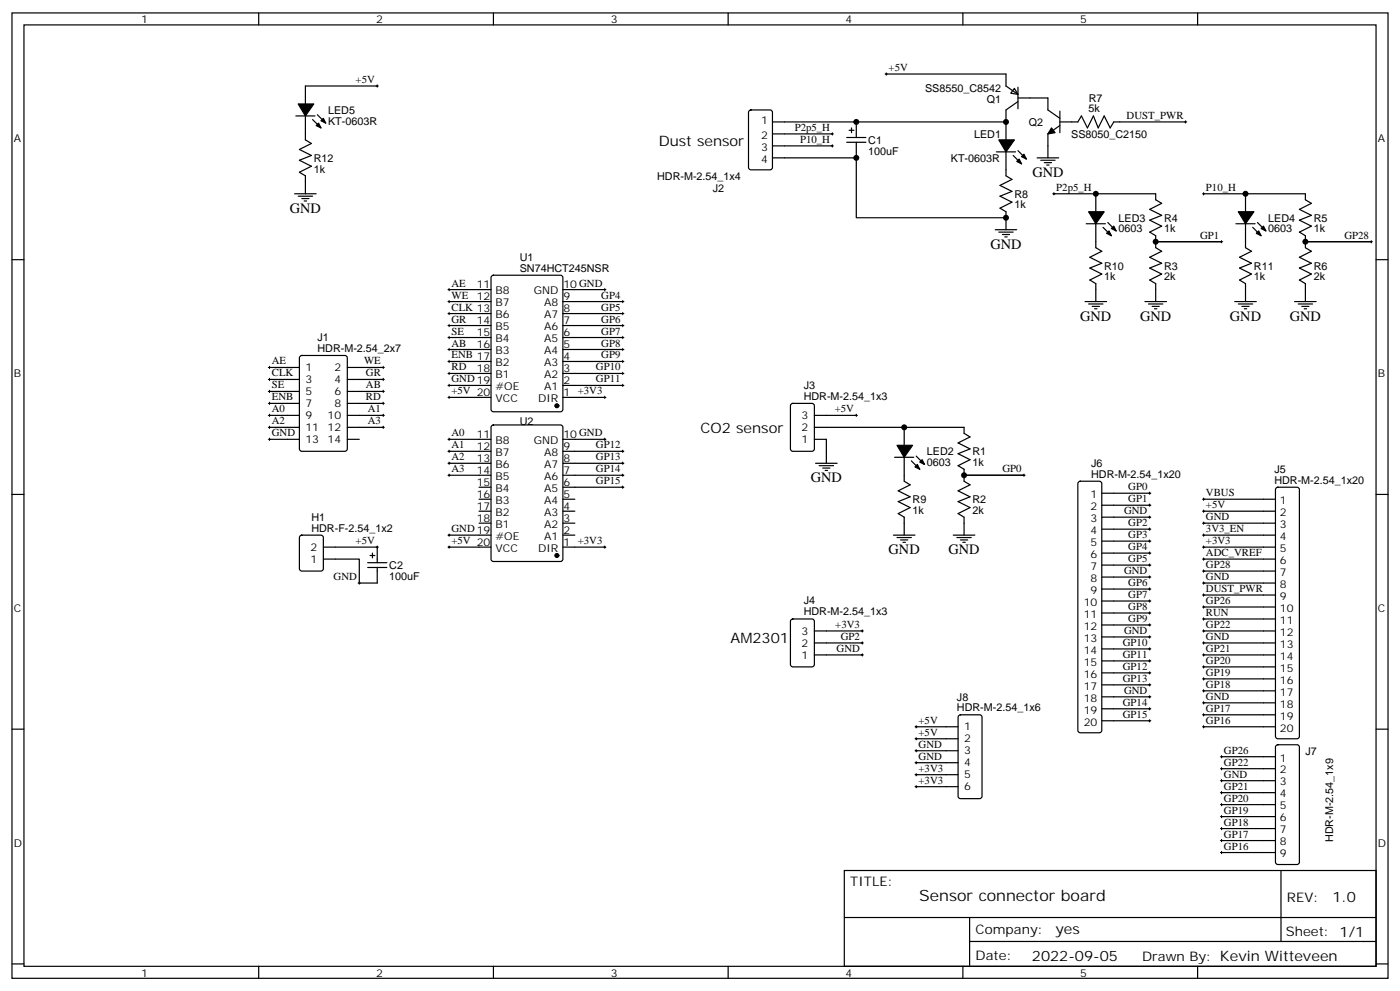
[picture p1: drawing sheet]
<svg xmlns="http://www.w3.org/2000/svg" width="412mm" height="292mm" viewBox="0 0 412 292" stroke-linecap="round" stroke-linejoin="round" font-family="sans-serif">
<g fill="none" stroke="#000" stroke-width=".35">
<path d="M3.5 3.8h405.4v284.3h-405.4zM7.1 7.3h398.2v277.3h-398.2zM76.2 3.8v3.5M145.3 3.8v3.5M214.5 3.8v3.5M283.6 3.8v3.5M352.8 3.8v3.5M87.1 34.1h5.7M90 34.1v7.1l1.7 1.1-3.5 1.7 3.5 1.8-3.5 1.4 3.5 1.8-3.5 1.7 1.8 1.1v5.3M92.1 35.2l2.4 2.5M93.5 33.8l2.5 2.5M111.1 25.3h-21.1v5.3"/>
<path d="M220.7 32.6l.5-.2h5.6l.7 .4v16.5l-.4 .7h-5.9l-.7-.4v-16.5zM227.5 35.9h68.8M227.5 39.4h17.7M250.1 38.4h1.4M250.8 37.7v1.4M252.2 35.9v4.6M261.1 21.8h35.2v3.5l3.6 2.5M298.8 26l1.1 1.8-2.2-.4zM299.9 25.7v6.3M299.9 29.9l-3.6 2.5v8.8M299.9 28.9h8.8v3.5l3.5 2.5M312.2 35.9h5.3l1.1-1.8 1.7 3.6 1.8-3.6 1.4 3.6 1.8-3.6 1.7 3.6 1.1-1.8h21.1"/>
<path d="M312.2 37l-3.5 2.4v7.1M312.2 32.7v6.4M86.8 57.1h6.3M87.8 57.8h4.3M88.9 58.5h2.1M89.6 59.2h.7M227.5 46.5h24.7v17.6h44.1M227.5 43h17.7M249.4 40.5h5.7M249.4 41.9h5.7M252.2 41.9v4.6M293.5 44.7h5.7"/>
<path d="M296.3 44.7v7.1l1.8 1-3.5 1.8 3.5 1.8-3.5 1.4 3.5 1.7-3.5 1.8 1.7 1.1v5.3M298.4 45.8l2.5 2.5M299.9 44.4l2.4 2.4M305.5 46.5h6.4M306.6 47.2h4.2M307.6 47.9h2.1M308.3 48.6h.7M310.4 57.1h30v1.7l1.8 1.1-3.5 1.8 3.5 1.7-3.5 1.4 3.5 1.8-3.5 1.8 1.7 1v3.6l1.8 1-3.5 1.8 3.5 1.7-3.5 1.5 3.5 1.7-3.5 1.8 1.7 1v5.3M322.8 57.1v5.3M354.5 57.1h30v1.7l1.8 1.1-3.5 1.8 3.5 1.7-3.5 1.4 3.5 1.8-3.5 1.8 1.7 1v3.6l1.8 1-3.5 1.8 3.5 1.7-3.5 1.5 3.5 1.7-3.5 1.8 1.7 1v5.3M366.9 57.1v5.3M3.5 76.5h3.6"/>
<path d="M293.2 67.7h6.3M294.2 68.4h4.2M295.3 69.1h2.1M296 69.8h.7M320 65.9h5.6M322.8 65.9v7.1l1.8 1-3.6 1.8 3.6 1.7-3.6 1.5 3.6 1.7-3.6 1.8 1.8 1v5.3M324.9 67l2.5 2.4M326.3 65.5l2.5 2.5M340.4 71.2h19.4M364.1 65.9h5.6M366.9 65.9v7.1l1.8 1-3.6 1.8 3.6 1.7-3.6 1.5 3.6 1.7-3.6 1.8 1.8 1v5.3M369 67l2.5 2.4"/>
<path d="M370.4 65.5l2.5 2.5M384.5 71.2h19.4M405.3 76.5h3.6M132.3 99.4h12.3M132.3 95.9h12.3M132.3 92.4h12.3M132.3 88.8h12.3M132.3 85.3h12.3M144.9 81.3l.4-.2h19.8l.7 .4v39.1l-.5 .6-20 .1-.6-.5-.1-39zM165.8 99.4h17.6M165.8 95.9h17.6M165.8 92.4h17.6"/>
<path d="M165.8 88.8h17.6M165.8 85.3h12.4M319.6 88.8h6.4M320.7 89.5h4.2M321.7 90.2h2.1M322.4 90.9h.7M337.3 88.8h6.3M338.3 89.5h4.2M339.4 90.2h2.1M340.1 90.9h.7M363.7 88.8h6.4M364.8 89.5h4.2"/>
<path d="M365.8 90.2h2.1M366.5 90.9h.7M381.4 88.8h6.3M382.4 89.5h4.2M383.5 90.2h2.1M384.2 90.9h.7M79.4 108.2h8.8M79.4 111.8h8.8M79.4 115.3h8.8M79.4 118.8h8.8M88.4 104.9l.5-.2h12.7l.7 .4v27.1l-.5 .7h-12.9l-.7-.4v-27.1zM102.3 108.2h10.6"/>
<path d="M102.3 111.8h10.6M102.3 115.3h10.6M102.3 118.8h10.6M132.3 117.1h12.3M132.3 113.5h12.3M132.3 110h12.3M132.3 106.5h12.3M132.3 102.9h12.3M165.8 117.1h12.4M165.8 113.5h17.6M165.8 110h17.6M165.8 106.5h17.6"/>
<path d="M165.8 102.9h17.6M233.1 119l.4-.2h5.7l.6 .4 .1 13-.5 .7h-5.9l-.6-.4-.1-13zM79.4 122.3h8.8M79.4 125.9h8.8M79.4 129.4h8.8M102.3 122.3h10.6M102.3 125.9h10.6M102.3 129.4h3.5M132.3 129.4h12.3M132.3 140h12.3M132.3 136.5h12.3M132.3 132.9h12.3"/>
<path d="M144.9 125.4l.4-.2h19.8l.7 .4v39.1l-.5 .6-20 .1-.6-.5-.1-39zM165.8 129.4h12.4M165.8 140h17.6M165.8 136.5h17.6M165.8 132.9h17.6M239.9 122.3h12.3M239.9 125.9h44.1v1.7l1.8 1.1-3.6 1.8 3.6 1.7-3.6 1.4 3.6 1.8-3.6 1.8 1.8 1v3.5l1.8 1.1-3.6 1.8 3.6 1.7-3.6 1.4 3.6 1.8-3.6 1.8 1.8 1v5.3M239.9 129.4h3.5v7.1M240.2 136.5h6.4M241.3 137.2h4.2M242.4 137.9h2.1M243.1 138.6h.7"/>
<path d="M263.5 134.7h5.7M266.3 125.9v5.3M266.3 134.7v7l1.8 1.1-3.5 1.8 3.5 1.7-3.5 1.4 3.5 1.8-3.5 1.8 1.7 1v5.3M268.5 135.7l2.4 2.5M269.9 134.3l2.4 2.5M284 140h17.6M3.5 145.6h3.6M88.4 157.8l.5-.2h5.6l.7 .5v9.4l-.4 .6-5.9 .1-.7-.5v-9.4zM132.3 157.6h12.3M141.1 154.1h3.5M141.1 150.6h3.5M141.1 147h3.5"/>
<path d="M141.1 143.5h3.5M165.8 157.6h3.5M165.8 154.1h3.5M165.8 150.6h3.5M165.8 147h3.5M165.8 143.5h17.6M263.2 157.6h6.3M264.2 158.3h4.3M265.3 159h2.1M266 159.7h.7M280.8 157.6h6.4M281.9 158.3h4.2"/>
<path d="M282.9 159h2.1M283.6 159.7h.7M317.7 142l.5-.3h5.6l.5 .3 .3 .5v72.6l-.3 .5-.5 .2h-5.6l-.5-.2-.2-.5v-72.6zM324.6 145.3h14.1M324.6 148.8h14.1M324.6 152.3h14.1M324.6 155.9h14.1M324.6 159.4h14.1M354.5 157.6h21.2M354.5 154.1h21.2M354.5 150.6h21.2M354.5 147h21.2"/>
<path d="M375.9 143.7l.5-.2h5.7l.5 .2 .2 .5v72.7l-.3 .5-.4 .2h-5.7l-.5-.2-.2-.5v-72.7zM405.3 145.6h3.6M95.2 164.7h10.6v7h5.3v-4.6M95.2 161.1h15.9v4.6M108.3 165.7h5.6M108.3 167.1h5.6M109 163.6h1.4M109.7 162.9v1.4M132.3 161.1h12.3M165.8 161.1h12.4M324.6 162.9h14.1M324.6 166.4h14.1"/>
<path d="M324.6 170h14.1M324.6 173.5h14.1M324.6 177h14.1M354.5 161.1h21.2M354.5 164.7h21.2M354.5 168.2h21.2M354.5 171.7h21.2M354.5 175.3h21.2M354.5 178.8h21.2M233.1 182.5l.4-.2h5.7l.6 .4 .1 13-.5 .7h-5.9l-.6-.4-.1-13zM239.9 185.8h14.1M239.9 192.9h14.1"/>
<path d="M239.9 189.4h14.1M324.6 180.6h14.1M324.6 184.1h14.1M324.6 187.6h14.1M324.6 191.1h14.1M324.6 194.7h14.1M324.6 198.2h14.1M354.5 185.8h21.2M354.5 192.9h21.2M354.5 189.4h21.2M354.5 182.3h21.2M354.5 196.4h21.2"/>
<path d="M354.5 200h21.2M3.5 214.8h3.6M269.9 214.1h12.3M269.9 217.6h12.3M282.5 210.7l.4-.2h5.7l.6 .5 .1 23.5-.5 .7h-5.9l-.6-.4-.1-23.6zM324.6 201.7h14.1M324.6 205.2h14.1M324.6 208.8h14.1M324.6 212.3h14.1M354.5 203.5h21.2M354.5 207h21.2M354.5 210.5h21.2"/>
<path d="M354.5 214.1h21.2M375.9 219.6l.5-.2h5.7l.5 .2 .2 .5v33.8l-.3 .5-.4 .2h-5.7l-.5-.2-.2-.5v-33.8zM405.3 214.8h3.6M269.9 221.1h12.3M269.9 224.6h12.3M269.9 228.2h12.3M269.9 231.7h12.3M359.8 222.9h15.9M359.8 226.4h15.9M359.8 229.9h15.9M359.8 233.5h15.9M359.8 237h15.9"/>
<path d="M248.7 256.4h156.6v28.2h-156.6zM359.8 240.5h15.9M359.8 244.1h15.9M359.8 247.6h15.9M359.8 251.1h15.9M377.3 256.4v20.9M248.7 270.2h156.5M285.6 277.3h119.6M285.6 270.2v14.2M3.5 283.9h3.6M76.2 284.6v3.5M145.3 284.6v3.5"/>
<path d="M214.5 284.6v3.5M283.6 284.6v3.5M352.8 284.6v3.5M405.3 283.9h3.6"/>
</g>
<g fill="#000" stroke="#000" stroke-width=".35">
<path d="M87.8 30.6h4.6l-2.4 3.5zM93.1 37l.7-.7 .7 1.4zM94.5 35.6l.7-.7 .8 1.4zM309.7 37.7l1.1 1.4-2.1 .3zM294.2 41.2h4.6l-2.5 3.5zM300.2 46.8l.7 1.5-1.4-.7zM300.9 46.1l.7-.7 .7 1.4zM320.7 62.4h4.6l-2.5 3.5zM326 68.7l.7-.7 .7 1.4zM327.4 67.3l.7-.7 .7 1.4zM364.8 62.4h4.6l-2.5 3.5zM370.1 68.7l.7-.7 .7 1.4z"/>
<path d="M371.5 67.3l.7-.7 .7 1.4zM264.2 131.2h4.6l-2.5 3.5zM269.5 137.5l.7-.7 .7 1.4zM270.9 136.1l.7-.7 .7 1.4z"/>
<circle cx="164" cy="119.5" r=".53"/>
<circle cx="164" cy="163.6" r=".53"/>
</g>
<g fill="none" stroke="#000" stroke-width=".29">
<path d="M110.8 25.3h.7M111.1 25v.7M244.8 39.4h.7M245.2 39.1v.7M260.7 21.8h.7M261.1 21.4v.8M348.9 35.9h.7M349.2 35.6v.7M244.8 43h.7M245.2 42.6v.7M310.1 57.1h.7M310.4 56.7v.7"/>
<path d="M354.2 57.1h.7M354.5 56.7v.7M359.5 71.2h.7M359.8 70.8v.7M403.6 71.2h.7M403.9 70.8v.7M131.9 85.3h.7M131.9 88.8h.7M131.9 92.4h.7M131.9 95.9h.7M131.9 99.4h.7M132.3 84.9v.8"/>
<path d="M132.3 88.5v.7M132.3 92v.7M132.3 95.5v.7M132.3 99.1v.7M177.8 85.3h.7M178.2 84.9v.8M183.1 88.8h.7M183.1 92.4h.7M183.1 95.9h.7M183.1 99.4h.7M183.4 88.5v.7M183.4 92v.7"/>
<path d="M183.4 95.5v.7M183.4 99.1v.7M79 108.2h.7M79 111.8h.7M79 115.3h.7M79 118.8h.7M79.4 107.9v.7M79.4 111.4v.7M79.4 114.9v.7M79.4 118.5v.7M112.5 108.2h.7M112.5 111.8h.7"/>
<path d="M112.5 115.3h.7M112.5 118.8h.7M112.9 107.9v.7M112.9 111.4v.7M112.9 114.9v.7M112.9 118.5v.7M131.9 102.9h.7M131.9 106.5h.7M131.9 110h.7M131.9 117.1h.7M131.9 113.5h.7M132.3 102.6v.7"/>
<path d="M132.3 106.1v.7M132.3 109.6v.7M132.3 113.2v.7M132.3 116.7v.7M177.8 117.1h.7M178.2 116.7v.7M183.1 102.9h.7M183.1 106.5h.7M183.1 110h.7M183.1 113.5h.7M183.4 102.6v.7M183.4 106.1v.7"/>
<path d="M183.4 109.6v.7M183.4 113.2v.7M79 122.3h.7M79 125.9h.7M79 129.4h.7M79.4 122v.7M79.4 125.5v.7M79.4 129v.8M112.5 122.3h.7M112.5 125.9h.7M112.9 122v.7M112.9 125.5v.7"/>
<path d="M131.9 129.4h.7M131.9 132.9h.7M131.9 136.5h.7M131.9 140h.7M132.3 129v.8M132.3 132.6v.7M132.3 136.1v.7M132.3 139.6v.7M177.8 129.4h.7M178.2 129v.8M183.1 132.9h.7M183.1 136.5h.7"/>
<path d="M183.1 140h.7M183.4 132.6v.7M183.4 136.1v.7M183.4 139.6v.7M251.9 122.3h.7M252.2 122v.7M301.3 140h.7M301.6 139.6v.7M131.9 157.6h.7M132.3 157.3v.7M183.1 143.5h.7M183.4 143.2v.7"/>
<path d="M338.3 145.3h.7M338.3 148.8h.7M338.3 152.3h.7M338.3 155.9h.7M338.3 159.4h.7M338.7 144.9v.7M338.7 148.4v.8M338.7 152v.7M338.7 155.5v.7M338.7 159v.7M354.2 157.6h.7M354.2 147h.7"/>
<path d="M354.2 150.6h.7M354.2 154.1h.7M354.5 146.7v.7M354.5 150.2v.7M354.5 153.7v.7M354.5 157.3v.7M105.5 171.7h.7M105.8 171.4v.7M110.8 161.1h.7M111.1 160.8v.7M131.9 161.1h.7M132.3 160.8v.7"/>
<path d="M177.8 161.1h.7M178.2 160.8v.7M338.3 162.9h.7M338.3 166.4h.7M338.3 170h.7M338.3 173.5h.7M338.3 177h.7M338.7 162.6v.7M338.7 166.1v.7M338.7 169.6v.7M338.7 173.1v.7M338.7 176.7v.7"/>
<path d="M354.2 161.1h.7M354.2 164.7h.7M354.2 168.2h.7M354.2 171.7h.7M354.2 178.8h.7M354.2 175.3h.7M354.5 160.8v.7M354.5 164.3v.7M354.5 167.9v.7M354.5 171.4v.7M354.5 174.9v.7M354.5 178.4v.7"/>
<path d="M253.6 189.4h.8M253.6 185.8h.8M253.6 192.9h.8M254 185.5v.7M254 189v.7M254 192.5v.8M338.3 180.6h.7M338.3 184.1h.7M338.3 187.6h.7M338.3 194.7h.7M338.3 191.1h.7M338.3 198.2h.7"/>
<path d="M338.7 180.2v.7M338.7 183.7v.7M338.7 187.3v.7M338.7 190.8v.7M338.7 194.3v.7M338.7 197.8v.7M354.2 189.4h.7M354.2 185.8h.7M354.2 192.9h.7M354.2 182.3h.7M354.2 196.4h.7M354.2 200h.7"/>
<path d="M354.5 182v.7M354.5 185.5v.7M354.5 189v.7M354.5 192.5v.8M354.5 196.1v.7M354.5 199.6v.7M269.5 214.1h.7M269.5 217.6h.7M269.9 213.7v.7M269.9 217.2v.7M338.3 201.7h.7M338.3 208.8h.7"/>
<path d="M338.3 205.2h.7M338.3 212.3h.7M338.7 201.4v.7M338.7 204.9v.7M338.7 208.4v.7M338.7 211.9v.8M354.2 203.5h.7M354.2 207h.7M354.2 210.5h.7M354.2 214.1h.7M354.5 203.1v.7M354.5 206.7v.7"/>
<path d="M354.5 210.2v.7M354.5 213.7v.7M269.5 221.1h.7M269.5 224.6h.7M269.5 228.2h.7M269.5 231.7h.7M269.9 220.8v.7M269.9 224.3v.7M269.9 227.8v.7M269.9 231.4v.7M359.5 222.9h.7M359.5 226.4h.7"/>
<path d="M359.5 229.9h.7M359.5 233.5h.7M359.5 237h.7M359.8 222.5v.7M359.8 226.1v.7M359.8 229.6v.7M359.8 233.1v.7M359.8 236.6v.7M359.5 240.5h.7M359.5 244.1h.7M359.5 247.6h.7M359.5 251.1h.7"/>
<path d="M359.8 240.2v.7M359.8 243.7v.7M359.8 247.2v.7M359.8 250.8v.7"/>
</g>
<g fill="#000">
<circle cx="252.2" cy="35.9" r=".88"/>
<circle cx="296.3" cy="35.9" r=".88"/>
<circle cx="252.2" cy="46.5" r=".88"/>
<circle cx="322.8" cy="57.1" r=".88"/>
<circle cx="366.9" cy="57.1" r=".88"/>
<circle cx="296.3" cy="64.1" r=".88"/>
<circle cx="340.4" cy="71.2" r=".88"/>
<circle cx="384.5" cy="71.2" r=".88"/>
<circle cx="266.3" cy="125.9" r=".88"/>
<circle cx="284" cy="140" r=".88"/>
</g>
<text font-size="4.6" x="270.8" y="265.4">Sensor connector board</text>
<g font-size="4.2">
<text x="194" y="43">Dust sensor</text>
<text x="304.1" y="52.1">GND</text>
<text x="85.4" y="62.7">GND</text>
<text x="291.7" y="73.3">GND</text>
<text x="318.2" y="94.5">GND</text>
<text x="335.8" y="94.5">GND</text>
<text x="362.3" y="94.5">GND</text>
<text x="379.9" y="94.5">GND</text>
<text x="206.4" y="127.6">CO2 sensor</text>
<text x="238.8" y="142.1">GND</text>
<text x="261.8" y="163.3">GND</text>
<text x="279.4" y="163.3">GND</text>
<text x="215.2" y="189.4">AM2301</text>
<text x="392.5" y="265.7">1.0</text>
<text x="310.9" y="275.2">yes</text>
<text x="304" y="283">2022-09-05</text>
</g>
<g font-size="3.9">
<text x="250.5" y="261">TITLE:</text>
<text x="379.1" y="265.7">REV:</text>
<text x="287.4" y="275.2">Company:</text>
<text x="378.7" y="275.8">Sheet: 1/1</text>
<text x="287.4" y="282.9">Date:</text>
<text x="336.4" y="282.9">Drawn By: Kevin Witteveen</text>
</g>
<g font-size="3.2">
<text x="41.6" y="6.8">1</text>
<text x="110.8" y="6.8">2</text>
<text x="179.9" y="6.8">3</text>
<text x="249.1" y="6.8">4</text>
<text x="318.2" y="6.8">5</text>
<text x="261.8" y="20.9">+5V</text>
<text x="104.8" y="24.4">+5V</text>
<text x="272.5" y="27">SS8550_C8542</text>
<text x="320.7" y="29.9">R7</text>
<text x="96.7" y="33.5">LED5</text>
<text x="290.7" y="30.2">Q1</text>
<text x="320.7" y="33.1">5k</text>
<text x="331.9" y="35">DUST_PWR</text>
<text x="4.1" y="41.9">A</text>
<text x="96.7" y="36.7">KT-0603R</text>
<text x="224.2" y="36.6">1</text>
<text x="224.2" y="40.9">2</text>
<text x="234.1" y="38.6">P2p5_H</text>
<text x="286.9" y="40.6">LED1</text>
<text x="303" y="37.1">Q2</text>
<text x="315.5" y="40.6">SS8050_C2150</text>
<text x="405.9" y="41.9">A</text>
<text x="92.4" y="47.6">R12</text>
<text x="224.2" y="44.4">3</text>
<text x="224.2" y="47.9">4</text>
<text x="235.7" y="42.1">P10_H</text>
<text x="255.8" y="45.5">100uF</text>
<text x="255.8" y="42.3">C1</text>
<text x="280.1" y="47.6">KT-0603R</text>
<text x="92.4" y="50.8">1k</text>
<text x="193.6" y="52.9">HDR-M-2.54_1x4</text>
<text x="209.9" y="56.4">J2</text>
<text x="298.8" y="58.2">R8</text>
<text x="311.1" y="56.2">P2p5_H</text>
<text x="355.2" y="56.2">P10_H</text>
<text x="298.8" y="61.4">1k</text>
<text x="329.5" y="65.2">LED3</text>
<text x="342.9" y="65.3">R4</text>
<text x="373.6" y="65.2">LED4</text>
<text x="387" y="65.3">R5</text>
<text x="329.5" y="68.5">0603</text>
<text x="342.9" y="68.4">1k</text>
<text x="353.5" y="70.3">GP1</text>
<text x="373.6" y="68.5">0603</text>
<text x="387" y="68.4">1k</text>
<text x="396" y="70.3">GP28</text>
<text x="153.1" y="76.8">U1</text>
<text x="153.1" y="80">SN74HCT245NSR</text>
<text x="325.3" y="82.5">1k</text>
<text x="325.3" y="79.4">R10</text>
<text x="342.9" y="82.5">2k</text>
<text x="342.9" y="79.4">R3</text>
<text x="369.4" y="82.5">1k</text>
<text x="369.4" y="79.4">R11</text>
<text x="387" y="82.5">2k</text>
<text x="387" y="79.4">R6</text>
<text x="133" y="84.4">AE</text>
<text x="133" y="87.9">WE</text>
<text x="140.4" y="84.9">11</text>
<text x="140.4" y="88.5">12</text>
<text x="145.9" y="86.7">B8</text>
<text x="157.2" y="86.7">GND</text>
<text x="166" y="88.5">9</text>
<text x="166" y="84.9">10 GND</text>
<text x="177.1" y="87.9">GP4</text>
<text x="133" y="91.5">CLK 13</text>
<text x="133" y="95">GR</text>
<text x="140.4" y="95.5">14</text>
<text x="145.9" y="90.2">B7</text>
<text x="145.9" y="93.8">B6</text>
<text x="160.3" y="93.8">A7</text>
<text x="160.3" y="90.2">A8</text>
<text x="166" y="95.5">7</text>
<text x="166" y="92">8</text>
<text x="177.1" y="91.5">GP5</text>
<text x="177.1" y="95">GP6</text>
<text x="93.5" y="100.4">J1</text>
<text x="133" y="98.5">SE</text>
<text x="140.4" y="99.1">15</text>
<text x="145.9" y="97.3">B5</text>
<text x="145.9" y="100.8">B4</text>
<text x="160.3" y="100.8">A5</text>
<text x="160.3" y="97.3">A6</text>
<text x="166" y="99.1">6</text>
<text x="177.1" y="98.5">GP7</text>
<text x="80.1" y="107.4">AE</text>
<text x="93.5" y="103.6">HDR-M-2.54_2x7</text>
<text x="107.3" y="107.4">WE</text>
<text x="133" y="102.1">AB</text>
<text x="133" y="105.6">ENB 17</text>
<text x="140.4" y="102.6">16</text>
<text x="145.9" y="104.4">B3</text>
<text x="145.9" y="107.9">B2</text>
<text x="160.3" y="107.9">A3</text>
<text x="160.3" y="104.4">A4</text>
<text x="166" y="106.1">4</text>
<text x="166" y="102.6">5</text>
<text x="177.1" y="102.1">GP8</text>
<text x="177.1" y="105.6">GP9</text>
<text x="4.1" y="111.1">B</text>
<text x="80.1" y="110.9">CLK</text>
<text x="90" y="109.3">1</text>
<text x="90" y="112.8">3</text>
<text x="98.5" y="109.3">2</text>
<text x="98.5" y="112.8">4</text>
<text x="107.8" y="110.9">GR</text>
<text x="133" y="109.1">RD</text>
<text x="133" y="112.6">GND 19</text>
<text x="140.4" y="109.6">18</text>
<text x="145.9" y="111.4">B1</text>
<text x="160.3" y="111.4">A2</text>
<text x="166" y="113.2">2</text>
<text x="166" y="109.6">3</text>
<text x="175.5" y="109.1">GP10</text>
<text x="175.5" y="112.6">GP11</text>
<text x="405.9" y="111.1">B</text>
<text x="80.1" y="114.4">SE</text>
<text x="80.1" y="117.9">ENB</text>
<text x="90" y="116.3">5</text>
<text x="90" y="119.9">7</text>
<text x="98.5" y="116.3">6</text>
<text x="98.5" y="119.9">8</text>
<text x="107.8" y="114.4">AB</text>
<text x="107.8" y="117.9">RD</text>
<text x="133" y="116.2">+5V 20</text>
<text x="145.9" y="114.9">#OE</text>
<text x="145.9" y="118.5">VCC</text>
<text x="158.5" y="118.5">DIR</text>
<text x="160.3" y="114.9">A1</text>
<text x="166" y="116.7">1 +3V3</text>
<text x="236.7" y="117.8">HDR-M-2.54_1x3</text>
<text x="236.7" y="114.6">J3</text>
<text x="80.1" y="121.5">A0</text>
<text x="80.1" y="125">A2</text>
<text x="90" y="123.4">9</text>
<text x="96.5" y="123.4">10</text>
<text x="108.3" y="121.5">A1</text>
<text x="108.3" y="125">A3</text>
<text x="153.1" y="125.2">U2</text>
<text x="236.1" y="123.4">3</text>
<text x="245.9" y="121.5">+5V</text>
<text x="80.1" y="128.5">GND</text>
<text x="90" y="126.9">11</text>
<text x="90" y="130.5">13</text>
<text x="96.5" y="126.9">12</text>
<text x="96.5" y="130.5">14</text>
<text x="133" y="128.5">A0</text>
<text x="140.4" y="129">11</text>
<text x="145.9" y="130.8">B8</text>
<text x="157.2" y="130.8">GND</text>
<text x="166" y="129">10 GND</text>
<text x="236.1" y="130.5">1</text>
<text x="236.1" y="126.9">2</text>
<text x="133" y="132">A1</text>
<text x="133" y="135.6">A2</text>
<text x="140.4" y="132.6">12</text>
<text x="140.4" y="136.1">13</text>
<text x="145.9" y="134.3">B7</text>
<text x="145.9" y="137.9">B6</text>
<text x="160.3" y="137.9">A7</text>
<text x="160.3" y="134.3">A8</text>
<text x="166" y="136.1">8</text>
<text x="166" y="132.6">9</text>
<text x="175.5" y="132">GP12</text>
<text x="175.5" y="135.6">GP13</text>
<text x="273" y="137.3">0603</text>
<text x="273.1" y="134">LED2</text>
<text x="286.5" y="137.2">1k</text>
<text x="286.5" y="134.1">R1</text>
<text x="321.4" y="137.5">J6</text>
<text x="133" y="139.1">A3</text>
<text x="140.4" y="139.6">14</text>
<text x="140.4" y="143.2">15</text>
<text x="145.9" y="141.4">B5</text>
<text x="160.3" y="141.4">A6</text>
<text x="166" y="143.2">6</text>
<text x="166" y="139.6">7</text>
<text x="175.5" y="139.1">GP14</text>
<text x="175.5" y="142.6">GP15</text>
<text x="295.3" y="139.1">GP0</text>
<text x="321.4" y="140.7">HDR-M-2.54_1x20</text>
<text x="375.4" y="142.5">HDR-M-2.54_1x20</text>
<text x="375.4" y="139.2">J5</text>
<text x="140.4" y="146.7">16</text>
<text x="145.9" y="144.9">B4</text>
<text x="145.9" y="148.4">B3</text>
<text x="160.3" y="148.4">A4</text>
<text x="160.3" y="144.9">A5</text>
<text x="166" y="146.7">5</text>
<text x="268.8" y="148.2">R9</text>
<text x="286.5" y="148.2">R2</text>
<text x="321.2" y="146.7">1</text>
<text x="332.3" y="144.4">GP0</text>
<text x="332.3" y="147.9">GP1</text>
<text x="355.2" y="146.2">VBUS</text>
<text x="355.2" y="149.7">+5V</text>
<text x="377" y="148.4">1</text>
<text x="91.7" y="153.4">H1</text>
<text x="140.4" y="150.2">17</text>
<text x="140.4" y="153.7">18</text>
<text x="145.9" y="152">B2</text>
<text x="145.9" y="155.5">B1</text>
<text x="160.3" y="155.5">A2</text>
<text x="160.3" y="152">A3</text>
<text x="166" y="153.7">3</text>
<text x="166" y="150.2">4</text>
<text x="268.8" y="151.3">1k</text>
<text x="286.5" y="151.3">2k</text>
<text x="321.2" y="150.2">2</text>
<text x="321.2" y="153.7">3</text>
<text x="331.1" y="151.4">GND</text>
<text x="332.3" y="155">GP2</text>
<text x="355.2" y="153.2">GND</text>
<text x="377" y="152">2</text>
<text x="377" y="155.5">3</text>
<text x="91.7" y="156.6">HDR-F-2.54_1x2</text>
<text x="104.8" y="160.3">+5V</text>
<text x="133" y="160.3">+5V 20</text>
<text x="133" y="156.7">GND 19</text>
<text x="145.9" y="159">#OE</text>
<text x="160.3" y="159">A1</text>
<text x="166" y="160.8">1 +3V3</text>
<text x="166" y="157.3">2</text>
<text x="321.2" y="157.3">4</text>
<text x="321.2" y="160.8">5</text>
<text x="332.3" y="158.5">GP3</text>
<text x="355.2" y="156.7">3V3_EN</text>
<text x="355.2" y="160.3">+3V3</text>
<text x="377" y="159">4</text>
<text x="91.5" y="165.7">1</text>
<text x="91.5" y="162.2">2</text>
<text x="114.7" y="167.6">C2</text>
<text x="145.9" y="162.6">VCC</text>
<text x="158.5" y="162.6">DIR</text>
<text x="321.2" y="164.3">6</text>
<text x="321.2" y="167.9">7</text>
<text x="332.3" y="162">GP4</text>
<text x="332.3" y="165.6">GP5</text>
<text x="355.2" y="163.8">ADC_VREF</text>
<text x="355.2" y="167.3">GP28</text>
<text x="377" y="162.6">5</text>
<text x="377" y="166.1">6</text>
<text x="98.3" y="170.9">GND</text>
<text x="114.7" y="170.8">100uF</text>
<text x="321.2" y="171.4">8</text>
<text x="331.1" y="169.1">GND</text>
<text x="332.3" y="172.6">GP6</text>
<text x="355.2" y="170.9">GND</text>
<text x="377" y="169.6">7</text>
<text x="377" y="173.1">8</text>
<text x="236.7" y="178">J4</text>
<text x="319.2" y="178.4">10</text>
<text x="321.2" y="174.9">9</text>
<text x="332.3" y="176.1">GP7</text>
<text x="332.3" y="179.7">GP8</text>
<text x="355.2" y="177.9">GP26</text>
<text x="355.2" y="174.4">DUST_PWR</text>
<text x="377" y="176.7">9</text>
<text x="4.1" y="180.2">C</text>
<text x="236.7" y="181.3">HDR-M-2.54_1x3</text>
<text x="246.1" y="185">+3V3</text>
<text x="319.2" y="182">11</text>
<text x="319.2" y="185.5">12</text>
<text x="332.3" y="183.2">GP9</text>
<text x="355.2" y="181.4">RUN</text>
<text x="355.2" y="185">GP22</text>
<text x="377" y="180.2">10</text>
<text x="377" y="183.7">11</text>
<text x="405.9" y="180.2">C</text>
<text x="236.1" y="186.9">3</text>
<text x="236.1" y="190.4">2</text>
<text x="247.7" y="188.5">GP2</text>
<text x="319.2" y="189">13</text>
<text x="330.8" y="190.3">GP10</text>
<text x="331.1" y="186.7">GND</text>
<text x="355.2" y="188.5">GND</text>
<text x="377" y="187.3">12</text>
<text x="377" y="190.8">13</text>
<text x="236.1" y="194">1</text>
<text x="246.4" y="192">GND</text>
<text x="319.2" y="192.5">14</text>
<text x="319.2" y="196.1">15</text>
<text x="330.8" y="193.8">GP11</text>
<text x="330.8" y="197.3">GP12</text>
<text x="355.2" y="192">GP21</text>
<text x="355.2" y="195.5">GP20</text>
<text x="377" y="194.3">14</text>
<text x="377" y="197.8">15</text>
<text x="319.2" y="199.6">16</text>
<text x="319.2" y="203.1">17</text>
<text x="330.8" y="200.8">GP13</text>
<text x="355.2" y="199.1">GP19</text>
<text x="355.2" y="202.6">GP18</text>
<text x="377" y="201.4">16</text>
<text x="281.9" y="209.5">HDR-M-2.54_1x6</text>
<text x="281.9" y="206.4">J8</text>
<text x="319.2" y="206.7">18</text>
<text x="330.8" y="207.9">GP14</text>
<text x="331.1" y="204.4">GND</text>
<text x="355.2" y="206.1">GND</text>
<text x="355.2" y="209.7">GP17</text>
<text x="377" y="204.9">17</text>
<text x="377" y="208.4">18</text>
<text x="270.6" y="213.2">+5V</text>
<text x="284" y="215.1">1</text>
<text x="319.2" y="210.2">19</text>
<text x="319.2" y="213.7">20</text>
<text x="330.8" y="211.4">GP15</text>
<text x="355.2" y="213.2">GP16</text>
<text x="377" y="211.9">19</text>
<text x="377" y="215.5">20</text>
<text x="270.6" y="216.7">+5V</text>
<text x="270.6" y="220.2">GND</text>
<text x="284" y="218.7">2</text>
<text x="270.6" y="223.8">GND</text>
<text x="270.6" y="227.3">+3V3</text>
<text x="284" y="222.2">3</text>
<text x="284" y="225.7">4</text>
<text x="360.5" y="222">GP26</text>
<text x="360.5" y="225.5">GP22</text>
<text x="377" y="224.3">1</text>
<text x="377" y="227.8">2</text>
<text x="384.6" y="222.2">J7</text>
<text x="270.6" y="230.8">+3V3</text>
<text x="284" y="229.2">5</text>
<text x="284" y="232.8">6</text>
<text x="360.5" y="229.1">GND</text>
<text x="360.5" y="232.6">GP21</text>
<text x="377" y="231.4">3</text>
<text x="360.5" y="236.1">GP20</text>
<text x="360.5" y="239.6">GP19</text>
<text x="377" y="234.9">4</text>
<text x="377" y="238.4">5</text>
<text x="360.5" y="243.2">GP18</text>
<text x="377" y="241.9">6</text>
<text x="377" y="245.5">7</text>
<text x="4.1" y="249.3">D</text>
<text x="360.5" y="246.7">GP17</text>
<text x="360.5" y="250.2">GP16</text>
<text x="377" y="249">8</text>
<text x="392.7" y="248" transform="rotate(-90 392.7 248)">HDR-M-2.54_1x9</text>
<text x="405.9" y="249.3">D</text>
<text x="377" y="252.5">9</text>
<text x="41.6" y="287.6">1</text>
<text x="110.8" y="287.6">2</text>
<text x="179.9" y="287.6">3</text>
<text x="249.1" y="287.6">4</text>
<text x="318.2" y="287.6">5</text>
</g>
</svg>
